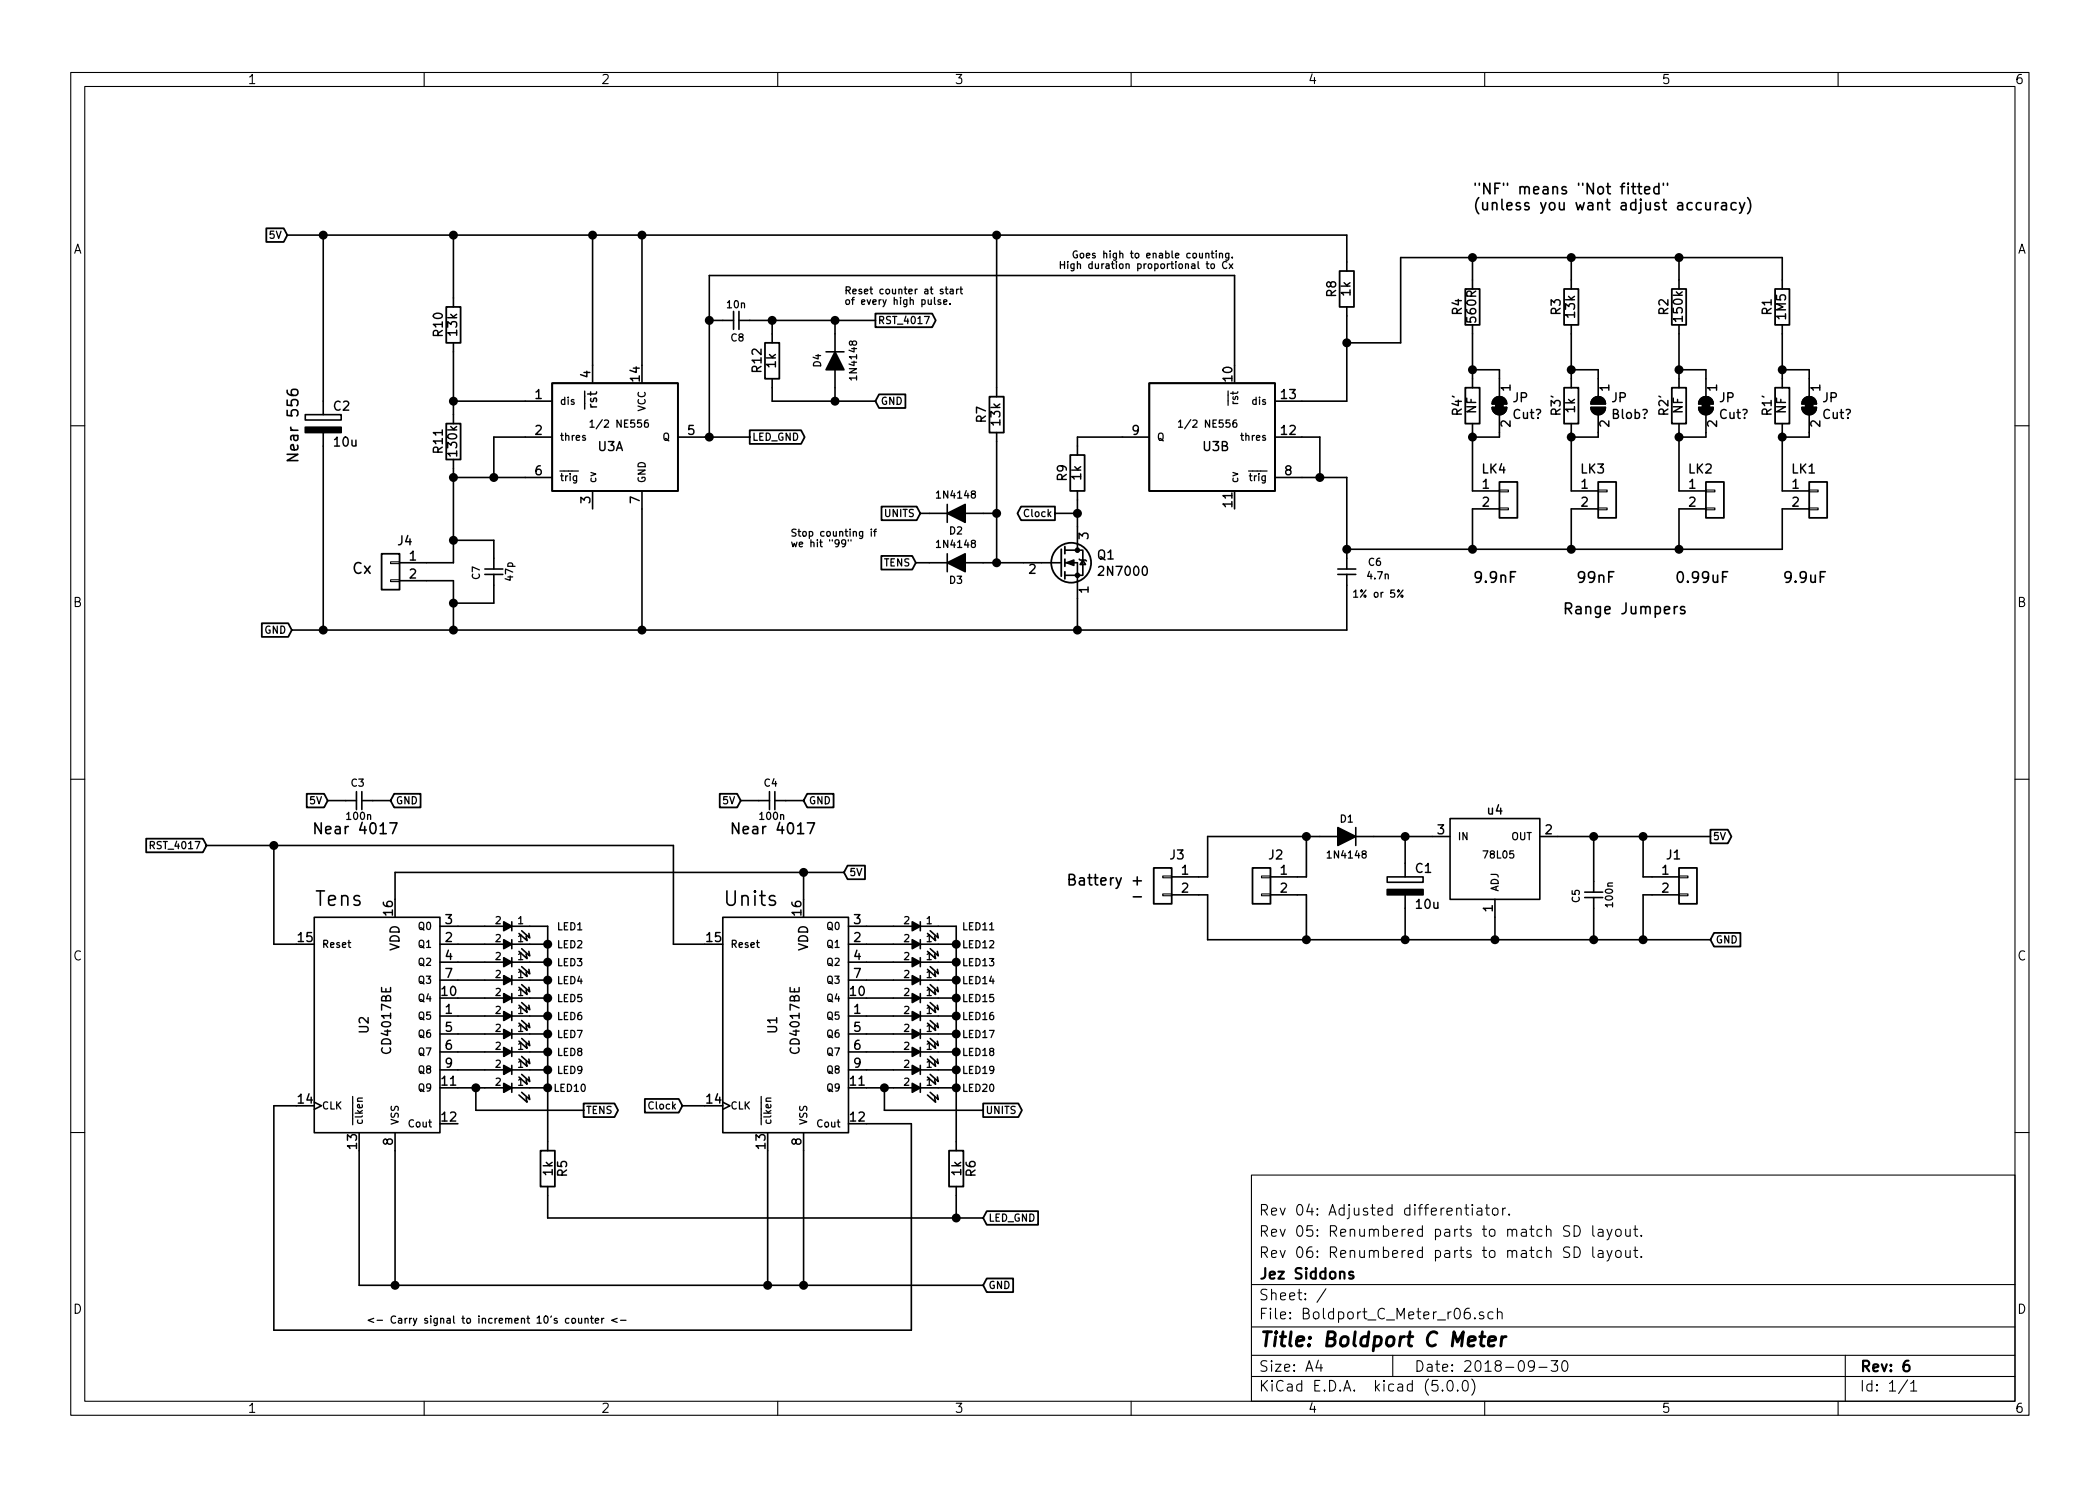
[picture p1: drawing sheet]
<svg xmlns="http://www.w3.org/2000/svg" width="297mm" height="210mm" viewBox="0 0 297 210" stroke-linecap="round" stroke-linejoin="round" font-family="sans-serif">
<g fill="none" stroke="#000" stroke-width=".15">
<path d="M10 10.3h277v189.9h-277zM12 12.2h273v186.1h-273zM60 10.3v1.9M110 10.3v1.9M160 10.3v1.9M210 10.3v1.9M260 10.3v1.9M10 60.2h2M55.2 79.5h1.3v.3h-1.3zM212.1 71.9h1.3v.2h-1.3zM212.1 69.3h1.3v.3h-1.3zM226.1 71.9h1.2v.2h-1.2z"/>
<path d="M226.1 69.3h1.2v.3h-1.2zM241.3 71.9h1.3v.2h-1.3zM241.3 69.3h1.3v.3h-1.3zM255.9 71.9h1.3v.2h-1.3zM255.9 69.3h1.3v.3h-1.3zM285 60.2h2M55.2 82h1.3v.3h-1.3zM10 110.3h2M285 110.3h2M164.5 126.5h1.2v.2h-1.2zM164.5 123.9h1.2v.3h-1.2zM178.4 126.5h1.3v.2h-1.3z"/>
<path d="M178.4 123.9h1.3v.3h-1.3zM237.5 126.5h1.3v.2h-1.3zM237.5 123.9h1.3v.3h-1.3zM10 160.2h2M177 166.3h108v32h-108zM207.2 170.9h.5M207.4 170.4v1.3l.1 .2h.2M208.3 170.4l-.1 .1 .1 .1v-.1v-.1v.2M208.3 170.9v1M209 171l.1-.1 .4 .1 .1 .9M209.6 171.3l-.5 .1-.2 .2 .1 .3h.1h.5M210.1 170.9h.6"/>
<path d="M210.3 170.4v1.3l.1 .2h.3M211.2 171.1a.41 .41 0 0 1 .7 .1v.4a.41 .41 0 0 1-.4 .3 .41 .41 0 0 1-.4-.3zM212.5 170.9v1M213 170.9l-.4 .2-.1 .1M213.5 171.8v.1h-.1l.1-.1v.1M222.7 176.4a.79 .79 0 0 1 .8 .5 .79 .79 0 0 1-.3 .9l-.5 .1zM222.7 173.4a.79 .79 0 0 1 .8 .5 .79 .79 0 0 1-.3 .9l-.5 .1zM225.3 176.4v1.3l.2 .2M225.3 173.4v1.3l.2 .2M226.1 177l.1-.1 .5 .1v.9M226.1 174l.1-.1 .5 .1v.9M226.7 177.3l-.5 .1a.29 .29 0 0 0-.2 .2 .29 .29 0 0 0 .2 .3l.5-.1"/>
<path d="M226.7 174.3l-.5 .1a.29 .29 0 0 0-.2 .2 .29 .29 0 0 0 .2 .3l.5-.1M227.3 176.9l.4 1M227.3 173.9l.4 1M228 176.9l-.5 1.4-.2 .1M228 173.9l-.5 1.4-.2 .1M228.6 177.1a.41 .41 0 0 1 .7 .1v.4a.41 .41 0 0 1-.4 .3 .41 .41 0 0 1-.4-.3zM228.6 174.1a.41 .41 0 0 1 .7 .1v.4a.41 .41 0 0 1-.4 .3 .41 .41 0 0 1-.4-.3zM229.9 176.9l.1 .9a.4 .4 0 0 0 .6 0M229.9 173.9l.1 .9a.4 .4 0 0 0 .6 0M230.6 173.9v1M230.6 176.9v1M231.1 176.9h.5"/>
<path d="M231.1 173.9h.5M231.3 176.4v1.3l.1 .1 .2 .1M231.3 173.4v1.3l.1 .1 .2 .1M232.2 177.8v.1l-.1-.1h.1v.1M232.2 174.8v.1l-.1-.1h.1v.1M285 160.2h2M60 198.3v1.9M110 198.3v1.9M160 198.3v1.9M177 194.8h108M177 191.8h108M177 187.8h108"/>
<path d="M177 181.8h108M186.5 192.5l-.4 1h1M186.8 193v1M187.6 182.3l-1.3 2M197 191.8v3M204 196.7h.1l-.1 .1v-.1v.1M204.8 195.5a.35 .35 0 0 1 .4-.2 .35 .35 0 0 1 .3 .3 .78 .78 0 0 1-.4 1.2 .87 .87 0 0 1-.3-1.3zM206.2 196.7v.1l-.1-.1h.1v.1M207 195.4a.37 .37 0 0 1 .6 .2l.1 .3a.72 .72 0 0 1-.4 .9l-.3-.1a1.26 1.26 0 0 1 0-1.3zM208.2 195.1a1.71 1.71 0 0 1 0 2.3M208.6 186.5h.1l-.1 .1-.1-.1h.1v.1M209.8 185.7a.37 .37 0 0 0-.6 .1v.1a.54 .54 0 0 0 .6 .3l.1 .1-.1 .2-.1 .1-.5-.1"/>
<path d="M210 198.3v1.9M211.2 185.7l-.5-.1-.2 .3v.6l.2 .1 .5-.1M211.8 185.7a.41 .41 0 0 1 .7 .1v.8M211.8 185.1v1.5M217 193.2l-.1 .2a.48 .48 0 0 1-.6-.1l-.1-.5a.48 .48 0 0 1 .7-.2l.1 .1a1.19 1.19 0 0 1-.2 1.2l-.5 .1M217.7 193.5h1.1M219.4 192.5h.9l-.5 .6 .4 .1a.65 .65 0 0 1 .1 .7l-.3 .1h-.4l-.2-.1M221.1 192.6a.36 .36 0 0 1 .6 .2 .77 .77 0 0 1-.4 1.2 1 1 0 0 1-.2-1.4zM260 198.3v1.9M261 191.8v6.5M269.8 195.2l-1.2 2M270.3 195.8l.3-.3 .1-.2v1.5"/>
<path d="M270.3 196.8h.8"/>
</g>
<path d="M191.4 180l-.4-.1-.1 .1-.1 .2a.48 .48 0 0 0 .6 .3l.1 .1-.1 .2-.2 .1-.4-.1M270 192.5a.59 .59 0 0 0-.8 .7l.1 .7 .2 .1h.3l.2-.1 .1-.5-.1-.2-.5-.1-.3 .3" fill="none" stroke="#000" stroke-width=".3"/>
<path d="M209.3 189.1h.8M209.7 188.4l-.3 1.8 .1 .1 .4 .1M210.5 189.8l1-.2v-.4l-.6-.1-.2 .1-.1 .2v.9l.1 .1 .6-.1M212.4 189.1l-.1 1.3M213 189.1a.55 .55 0 0 0-.6 .4" fill="none" stroke="#000" stroke-width=".41"/>
<g fill="none" stroke="#000" stroke-width=".25">
<path d="M37.7 32.3h2.4l.5 1-.5 .9h-2.4zM189.5 38.3h2v5.1h-2zM63.1 43.4h2.1v5.1h-2.1zM63.1 59.9h2.1v5.1h-2.1zM78.1 54.2h17.8v15.3h-17.8zM108.2 48.5h2v5.1h-2zM123.8 44.4h8.1l.5 .9-.5 1h-8.1zM124.3 55.8h3.8v1.9h-3.8l-.5-.9zM140 56.1h2v5.1h-2zM162.6 54.2h17.7v15.3h-17.7zM207.3 54.9h2v5h-2zM207.3 40.9h2v5.1h-2z"/>
<path d="M221.2 54.9h2.1v5h-2.1zM221.2 40.9h2.1v5.1h-2.1zM236.5 54.9h2v5h-2zM236.5 40.9h2v5.1h-2zM251.1 54.9h2v5h-2zM251.1 40.9h2v5.1h-2zM54 78.4h2.5v5h-2.5zM106 60.9h7.3l.5 .9-.5 1h-7.3zM124.7 78.7h4.3l.5 .9-.5 1h-4.3zM124.7 71.7h5l.5 .9-.5 1h-5zM144.4 71.7h4.8v1.9h-4.8l-.5-1zM150.1 77.7v3.8"/>
<path d="M150.6 77.3v1.1M150.6 79.1v1M151.4 64.4h2v5.1h-2zM212.1 68.2h2.5v5.1h-2.5zM226.1 68.2h2.5v5.1h-2.5zM241.3 68.2h2.5v5.1h-2.5zM255.9 68.2h2.5v5.1h-2.5zM37 88.2h3.8l.5 .9-.5 1h-3.8zM150.6 80.9v1M20.7 118.7h8l.5 .9-.5 1h-8zM43.4 112.3h2.4l.6 1-.6 .9h-2.4zM55.8 112.3h3.7v1.9h-3.7l-.6-.9z"/>
<path d="M101.8 112.3h2.5l.5 1-.5 .9h-2.5zM114.2 112.3h3.7v1.9h-3.7l-.5-.9zM241.9 117.4h2.5l.5 1-.5 .9h-2.5zM119.9 122.5h2.5v1.9h-2.5l-.5-1zM163.2 122.8h2.5v5.1h-2.5zM177.2 122.8h2.5v5.1h-2.5zM237.5 122.8h2.5v5.1h-2.5zM242.4 132h3.8v1.9h-3.8l-.5-.9zM82.5 156.1h4.4l.5 1-.5 1h-4.4zM91.2 155.5h4.8l.5 1-.5 .9h-4.8zM139.1 156.1h4.9l.6 1-.6 1h-4.9zM76.5 162.8h2v5.1h-2z"/>
<path d="M134.2 162.8h2.1v5.1h-2.1zM139.6 171.4h7.2v1.9h-7.2l-.5-1zM139.6 180.9h3.7v1.9h-3.7l-.5-.9z"/>
<circle cx="151.5" cy="79.6" r="2.82"/>
</g>
<g fill="none" stroke="#000" stroke-width=".23">
<path d="M40.6 33.3h149.9v5M45.7 33.3v25.4M64.1 33.3v10.1M83.8 33.3v20.9M90.8 33.3v18.4M141 33.3v22.8M208.3 36.4v4.5M222.2 36.4v4.5M230.8 26.4h.6M231 25.9v1.3l.1 .2h.3M231.6 26.4h.6M231.9 25.9v1.3v.2h.3"/>
<path d="M232.6 26.9l.7-.1v-.3l-.4-.1-.3 .2 .1 .8h.2h.4M234.6 26.5l-.4-.1-.3 .3v.4l.2 .3h.1h.4M234.6 25.9v1.5M235.3 25.9v.3M235.9 25.9v.3M237.5 36.4v4.5M240.6 28.7h-.4l-.3 .3v.4l.2 .2 .1 .1 .4-.1M241.3 28.7v.8a.35 .35 0 0 0 .3 .2 .35 .35 0 0 0 .3-.2M241.9 28.7v1M242.6 28.7v1M243.1 28.7a.35 .35 0 0 0-.5 .3M243.6 28.7h.1h.4l.1 1"/>
<path d="M244.2 29l-.5 .1a.3 .3 0 0 0-.2 .3 .3 .3 0 0 0 .2 .3l.5-.1M245.6 28.7a.48 .48 0 0 0-.7 .1 .7 .7 0 0 0 .1 .8l.1 .1 .5-.1M246 28.7l.4 1M246.8 28.7l-.5 1.3-.3 .2M247.2 28a1.71 1.71 0 0 1 0 2.2M40.6 55.2a.62 .62 0 0 0 .6 .8l.8-.1a.48 .48 0 0 0 0-.8 .65 .65 0 0 0-.8 .1 .51 .51 0 0 0 .3 .8M43.2 58.7h5.1v.7h-5.1zM64.1 48.5v11.4M64.1 56.8h14M100.3 45.3h3.5M103.8 44.1v2.5M104.5 44.1v2.5"/>
<path d="M104.5 45.3h19.3M109.2 45.3v3.2M109.2 53.6v3.2h14.6M116.8 49.8h2.6M118.1 45.3v4.5M118.1 52.3v4.5M174.6 51.7v-12.7h-74.3v22.8M190.5 43.4v13.4h-10.2M208.3 46v8.9M208.3 59.9v9.6h3.8M208.3 52.3h3.8v3.8M211.1 57.7h2a1.02 1.02 0 0 1-1 1 1.02 1.02 0 0 1-1-1z"/>
<path d="M211.3 56.5a1.02 1.02 0 0 1 1.1-.3 1.02 1.02 0 0 1 .7 .9h-2zM212.1 58.7v3.1h-3.8M222.2 46v8.9M222.2 59.9v9.6h3.9M222.2 52.3h3.9v3.8M225 57.7h2.1a1.02 1.02 0 0 1-1 1 1.02 1.02 0 0 1-1.1-1zM225.3 56.5a1.02 1.02 0 0 1 1.1-.3 1.02 1.02 0 0 1 .7 .9h-2.1zM226.1 58.7v3.1h-3.9M237.5 46v8.9M237.5 59.9v9.6h3.8M237.5 52.3h3.8v3.8M240.3 57.7h2a1.02 1.02 0 0 1-1 1 1.02 1.02 0 0 1-1-1z"/>
<path d="M240.5 56.5a1.02 1.02 0 0 1 1.1-.3 1.02 1.02 0 0 1 .7 .9h-2zM241.3 58.7v3.1h-3.8M252.1 59.9v9.6h3.8M252.1 40.9v-4.5h-54v12.1h-7.6M252.1 46v8.9M252.1 52.3h3.8v3.8M254.9 57.7h2a1.02 1.02 0 0 1-1 1 1.02 1.02 0 0 1-1-1zM255.1 56.5a1.02 1.02 0 0 1 1.2-.3 1.02 1.02 0 0 1 .6 .9h-2zM255.9 58.7v3.1h-3.8M45.7 61.2v27.9M64.1 65v14.6h-7.6M64.1 67.6h14"/>
<path d="M64.1 76.4h5.7v4.1M78.1 61.8h-8.3v5.8M83.8 69.5v2.5M90.8 69.5v19.6M95.9 61.8h10.1M129.5 79.6h4.5M130.2 72.6h3.8M134 71.4v2.5M134 78.4v2.5M136.5 79.6h13.6M136.5 72.6h4.5M141 61.2v18.4"/>
<path d="M149.2 72.6h3.2M150.6 79.6h1.8v9.5M150.6 77.8h1.8M152.4 77.8h.8v3.6h-2.6M152.4 69.5v8.3M152.7 79.1l.1 .1h.7l.2 .2M153.2 79.2l.3 .7h-.7zM162.6 61.8h-10.2v2.6M180.3 67.6h10.2v12.9M180.3 61.8h6.4v5.8M212.1 72h-3.8v5.7M226.1 72h-3.9v5.7"/>
<path d="M241.3 72h-3.8v5.7M255.9 72h-3.8v5.7h-61.6M56.5 82.2h7.6v6.9M68.6 80.5h2.5M68.6 81.3h2.5M69.8 81.3v4h-5.7M189.2 80.5h2.6M189.2 81.3h2.6M190.5 81.3v7.8h-149.2M214.4 80.9h-.7v1.5M221.4 86.1h.6a.41 .41 0 0 0 .3-.4 .41 .41 0 0 0-.3-.4h-.6v1.5M221.8 86.1l.5 .7"/>
<path d="M243.7 81.6h.5M244.4 80.9h-.7v1.5M258.2 80.9h-.7v1.5M29.2 119.6h66v14h4.5M38.7 119.6v14h3.2M45.4 116.4v1.6l-.8-1.6v1.6M46.4 113.3h4M50.4 112v2.5M51.2 113.3h4M51.2 112v2.5M104.5 116.4v1.6l-.9-1.6v1.6M104.8 113.3h4"/>
<path d="M108.8 112v2.5M109.6 113.3h4.1M109.6 112v2.5M184.8 118.4v5.7h-5.1M189.2 118.4h-18.4v5.7h-5.1M191.8 118.4h13.3M191.8 117.1v2.5M198.8 118.4v5.7M205.1 115.8h12.7v11.4h-12.7zM217.8 118.4h24.1M225.4 118.4v7.8M232.4 118.4v5.7h5.1"/>
<path d="M44.4 129.8h17.8v30.5h-17.8zM62.2 133.6h15.3M62.2 131.1h15.3v31.7M62.2 136.1h15.3M62.2 138.7h15.3M72.4 130.4v1.3M72.4 133v1.2M72.4 135.5v1.3M72.4 138v1.3M73.4 139.7l1.1 1-.1-.6M73.4 137.2l1.1 1-.1-.7M73.4 134.6l1.1 1-.1-.6"/>
<path d="M73.4 132.1l1.1 1-.1-.6M73.8 139.3l1.1 1-.1-.6M73.8 136.8l1.1 1-.1-.6M73.8 134.2l1.1 1-.1-.6M73.8 131.7l1.1 1-.1-.6M102.2 129.8h17.8v30.5h-17.8zM109.6 126.8a.49 .49 0 0 0-.8 .2l.1 .3 .5 .1 .3 .3-.1 .3-.2 .1-.6-.1M113.7 123.4v3.8M119.4 123.4h-63.5v3.8M120 133.6h15.3M120 131.1h15.3v31.7M120 136.1h15.3"/>
<path d="M120 138.7h15.3M130.2 130.4v1.3M130.2 133v1.2M130.2 135.5v1.3M130.2 138v1.3M131.2 139.7l1.1 1-.1-.6M131.2 137.2l1.1 1-.1-.7M131.2 134.6l1.1 1-.1-.6M131.2 132.1l1.1 1-.1-.6M131.6 139.3l1.1 1-.1-.6M131.6 136.8l1.1 1-.1-.6M131.6 134.2l1.1 1-.1-.6"/>
<path d="M131.6 131.7l1.1 1-.1-.6M151.2 124.4h.7a.35 .35 0 0 0 .1-.4 .35 .35 0 0 0-.3-.3h-.5v1.5h.6a.4 .4 0 0 0 .3-.4 .4 .4 0 0 0-.4-.4M160.3 126.9h1.1M165.7 126.6h5.1v6.4h71.1M179.7 126.6h5.1v6.4M196.2 124.1h5.1v.7h-5.1zM198.8 126.6v6.4M211.5 127.2v5.8M224.2 126.2h2.5M224.2 127h2.5M225.4 127v6M237.5 126.6h-5.1v6.4"/>
<path d="M41.9 156.5h-3.2v31.7h90.2v-29.2h-6.3M44.4 156l1.1 .5-1.1 .5M62.2 143.8h15.3M62.2 146.3h15.3M62.2 148.8h15.3M62.2 151.4h15.3M64.8 141.2h12.7M64.8 153.9h12.7M67.3 153.9v3.2h15.2M72.4 140.6v1.3M72.4 143.1v1.3M72.4 145.7v1.2"/>
<path d="M72.4 148.2v1.3M72.4 150.7v1.3M72.4 153.3v1.3M73.4 152.4l1.1 1-.1-.6M73.4 149.9l1.1 1-.1-.7M73.4 147.3l1.1 1-.1-.6M73.4 144.8l1.1 1-.1-.6M73.4 142.2l1.1 1.1-.1-.7M73.4 154.9l1.1 1.1-.1-.7M73.8 152l1.1 1-.1-.6M73.8 149.5l1.1 1-.1-.6M73.8 146.9l1.1 1-.1-.6"/>
<path d="M73.8 144.4l1.1 1-.1-.6M73.8 141.9l1.1 1-.1-.7M73.8 154.6l1.1 1-.1-.7M96.5 156.5h3.2M102.2 156l1.1 .5-1.1 .5M120 143.8h15.3M120 146.3h15.3M120 148.8h15.3M120 151.4h15.3M122.6 141.2h12.7M122.6 153.9h12.7M125.1 153.9v3.2h14"/>
<path d="M130.2 140.6v1.3M130.2 143.1v1.3M130.2 145.7v1.2M130.2 148.2v1.3M130.2 150.7v1.3M130.2 153.3v1.3M131.2 154.9l1.1 1.1-.1-.7M131.2 152.4l1.1 1-.1-.6M131.2 147.3l1.1 1-.1-.6M131.2 144.8l1.1 1-.1-.6M131.2 142.2l1.1 1.1-.1-.7M131.2 149.9l1.1 1-.1-.7"/>
<path d="M131.6 154.6l1.1 1-.1-.7M131.6 152l1.1 1-.1-.6M131.6 146.9l1.1 1-.1-.6M131.6 144.4l1.1 1-.1-.6M131.6 141.9l1.1 1-.1-.7M131.6 149.5l1.1 1-.1-.6M50.8 162.8v19.1h88.3M55.9 160.3v21.6M77.5 167.9v4.4h61.6M108.6 162.8v19.1M113.7 160.3v21.6M135.3 167.9v4.4"/>
</g>
<g fill="none" stroke="#000" stroke-width=".18">
<path d="M150 37v1M150 37.5h.6M150.6 37v1M151 37v.1M151 37.3v.7M151.9 37.3v.9l-.2 .1h-.2M151.9 37.4l-.3-.1-.1 .2 .1 .4h.3M152.3 35.6a.46 .46 0 0 0-.5 .4 .46 .46 0 0 0 .5 .4l.1-.3h-.2M152.4 37.4h.4v.6M152.4 37v1M152.8 35.9l.2-.1 .2 .1v.5l-.2 .1-.2-.1zM153.7 36.2l.5-.1-.1-.2-.3-.1-.1 .2v.4h.4"/>
<path d="M173.5 37.1a.45 .45 0 0 0-.6 .4 .45 .45 0 0 0 .6 .4M173.8 35.8v.8l-.2 .2h-.2M173.8 35.9l-.3-.1-.1 .2v.4h.4M173.9 37.3l.5 .7M174.3 36.4v.1M174.4 37.3l-.5 .7M83.5 59.7l.2-.3v1M91.6 59.4l-.3 .1-.1 .4v.4l.1 .1h.3l.1-.2-.1-.3-.3-.1-.1 .2M130.8 44.8h.6l-.4 1M131.3 42.4v.5a.24 .24 0 0 0 .2 .2 .24 .24 0 0 0 .2-.1M131.7 42.4v.7M132.2 42.1v.8l.1 .2"/>
<path d="M133 42.5l-.2-.1-.1 .1v.2l.3 .1v.2h-.3M133.4 41l-.3-.1-.1 .1v.2l.4 .1v.2h-.4M133.5 42.7l.4-.1v-.1l-.3-.1-.1 .1v.5h.4M133.7 40.9h.4M133.8 40.6v.8l.3 .2M134.4 43v.1M134.4 41h.4v.6M134.8 41.1l-.3 .1-.1 .1 .1 .3 .3-.1M135.3 40.9v.7M135.6 40.9l-.3 .2M135.8 40.9h.3M135.9 40.6v.8l.2 .2"/>
<path d="M166.7 59.7l.3-.3v1M174.9 59.4l-.4 .1-.1 .4v.4l.2 .1h.3l.1-.2-.1-.3-.3-.1-.2 .2M80.9 66.6h.9M81.6 67.3v.8l-.2 .2h-.3M81.6 67.4l-.3-.1-.2 .2 .1 .5h.4M82.8 61.7l-.3-.1-.1 .2 .1 .1 .3 .1v.2h-.4M83.5 60.4h.5M118.7 76.8l-.1 .1-.3 .1-.2-.2 .1-.4h.3l.2 .1-.2 .8-.3 .1M119.6 76.8l-.2 .2-.2-.1-.2-.1v-.3l.3-.1h.3v.1a.69 .69 0 0 1-.2 .8l-.2 .1M122 75.2v.8l-.2 .2-.2-.1M122 75.3l-.3-.1-.1 .2v.4h.4M123.2 74.9h.1"/>
<path d="M123.2 75.2v.7M123.6 75.2h.4M124 74.9l-.3 .1v.9M166.7 60.4h.6M191.5 83.8l.3-.3v1M191.5 84.5h.5M198.5 83.5l-.8 1M21.3 119.6h.4l.1-.2v-.3h-.5v1M49.9 155.1v1M51.3 155.4h-.7v.3l.1 .1M107.7 155.1v1M109 155.4h-.6v.3l.1 .1"/>
<path d="M52.9 186.5l-.8 .3 .8 .3M53.3 186.8h.8M56 186.3a.47 .47 0 0 0-.7 .4 .47 .47 0 0 0 .6 .5l.1-.1M56.4 186.6h.4v.6M56.8 186.8h-.3l-.2 .2 .2 .2h.3M57.3 186.5v.7M57.6 186.5l-.3 .2M57.9 186.5v.7M58.2 186.5l-.3 .2M58.5 186.5l.2 .7M59 186.5l-.4 .9-.1 .1M87.8 186.8h.7"/>
<circle cx="198.3" cy="84.3" r=".15"/>
</g>
<g fill="#000" stroke="#000" stroke-width=".23">
<path d="M118.1 49.8l1.3 2.5h-2.6zM211.1 57.7h2a1.02 1.02 0 0 1-1 1 1.02 1.02 0 0 1-1-1zM211.6 56.9h1v1h-1zM211.3 56.5a1.02 1.02 0 0 1 1.1-.3 1.02 1.02 0 0 1 .7 .9h-2zM225 57.7h2.1a1.02 1.02 0 0 1-1 1 1.02 1.02 0 0 1-1.1-1zM225.3 56.5a1.02 1.02 0 0 1 1.1-.3 1.02 1.02 0 0 1 .7 .9h-2.1zM240.3 57.7h2a1.02 1.02 0 0 1-1 1 1.02 1.02 0 0 1-1-1zM240.8 56.9h1v1h-1zM240.5 56.5a1.02 1.02 0 0 1 1.1-.3 1.02 1.02 0 0 1 .7 .9h-2zM254.9 57.7h2a1.02 1.02 0 0 1-1 1 1.02 1.02 0 0 1-1-1zM255.4 56.9h1v1h-1zM255.1 56.5a1.02 1.02 0 0 1 1.2-.3 1.02 1.02 0 0 1 .6 .9h-2z"/>
<path d="M43.2 60.4h5.1v.8h-5.1zM134 72.6l2.5-1.2v2.5zM150.9 79.6l1-.4v.8zM134 79.6l2.5-1.2v2.5zM189.2 117.1l2.6 1.3-2.6 1.2zM71.2 138l1.2 .7-1.2 .6zM71.2 135.5l1.2 .6-1.2 .7zM71.2 133l1.2 .6-1.2 .6zM71.2 130.4l1.2 .7-1.2 .6zM129 138l1.2 .7-1.2 .6zM129 135.5l1.2 .6-1.2 .7zM129 133l1.2 .6-1.2 .6z"/>
<path d="M129 130.4l1.2 .7-1.2 .6zM196.2 125.9h5.1v.7h-5.1zM71.2 150.7l1.2 .7-1.2 .6zM71.2 148.2l1.2 .6-1.2 .7zM71.2 145.7l1.2 .6-1.2 .6zM71.2 143.1l1.2 .7-1.2 .6zM71.2 140.6l1.2 .6-1.2 .7zM71.2 153.3l1.2 .6-1.2 .7zM129 153.3l1.2 .6-1.2 .7zM129 150.7l1.2 .7-1.2 .6zM129 145.7l1.2 .6-1.2 .6zM129 143.1l1.2 .7-1.2 .6z"/>
<path d="M129 140.6l1.2 .6-1.2 .7zM129 148.2l1.2 .6-1.2 .7z"/>
<circle cx="152.4" cy="77.8" r=".28"/>
<circle cx="152.4" cy="81.4" r=".28"/>
</g>
<g fill="#000" stroke="#000" stroke-width=".25">
<circle cx="45.7" cy="33.3" r=".51"/>
<circle cx="64.1" cy="33.3" r=".51"/>
<circle cx="83.8" cy="33.3" r=".51"/>
<circle cx="90.8" cy="33.3" r=".51"/>
<circle cx="141" cy="33.3" r=".51"/>
<circle cx="208.3" cy="36.4" r=".51"/>
<circle cx="222.3" cy="36.4" r=".51"/>
<circle cx="237.5" cy="36.4" r=".51"/>
<circle cx="64.1" cy="56.8" r=".51"/>
<circle cx="100.3" cy="45.3" r=".51"/>
<circle cx="109.2" cy="45.3" r=".51"/>
<circle cx="118.1" cy="45.3" r=".51"/>
<circle cx="118.1" cy="56.8" r=".51"/>
<circle cx="190.5" cy="48.5" r=".51"/>
<circle cx="208.3" cy="52.3" r=".51"/>
<circle cx="222.3" cy="52.3" r=".51"/>
<circle cx="237.5" cy="52.3" r=".51"/>
<circle cx="252.1" cy="52.3" r=".51"/>
<circle cx="64.1" cy="67.6" r=".51"/>
<circle cx="64.1" cy="76.4" r=".51"/>
<circle cx="69.9" cy="67.6" r=".51"/>
<circle cx="100.3" cy="61.8" r=".51"/>
<circle cx="141" cy="79.6" r=".51"/>
<circle cx="141" cy="72.6" r=".51"/>
<circle cx="152.4" cy="72.6" r=".51"/>
<circle cx="186.7" cy="67.6" r=".51"/>
<circle cx="190.5" cy="77.7" r=".51"/>
<circle cx="208.3" cy="61.8" r=".51"/>
<circle cx="208.3" cy="77.7" r=".51"/>
<circle cx="222.3" cy="77.7" r=".51"/>
<circle cx="222.3" cy="61.8" r=".51"/>
<circle cx="237.5" cy="77.7" r=".51"/>
<circle cx="237.5" cy="61.8" r=".51"/>
<circle cx="252.1" cy="61.8" r=".51"/>
<circle cx="45.7" cy="89.1" r=".51"/>
<circle cx="64.1" cy="89.1" r=".51"/>
<circle cx="64.1" cy="85.3" r=".51"/>
<circle cx="90.8" cy="89.1" r=".51"/>
<circle cx="152.4" cy="89.1" r=".51"/>
<circle cx="38.7" cy="119.6" r=".51"/>
<circle cx="184.8" cy="118.4" r=".51"/>
<circle cx="198.8" cy="118.4" r=".51"/>
<circle cx="225.4" cy="118.4" r=".51"/>
<circle cx="232.4" cy="118.4" r=".51"/>
<circle cx="77.5" cy="136.1" r=".51"/>
<circle cx="77.5" cy="138.7" r=".51"/>
<circle cx="77.5" cy="133.6" r=".51"/>
<circle cx="113.7" cy="123.4" r=".51"/>
<circle cx="135.3" cy="136.1" r=".51"/>
<circle cx="135.3" cy="138.7" r=".51"/>
<circle cx="135.3" cy="133.6" r=".51"/>
<circle cx="184.8" cy="133" r=".51"/>
<circle cx="198.8" cy="133" r=".51"/>
<circle cx="211.5" cy="133" r=".51"/>
<circle cx="225.4" cy="133" r=".51"/>
<circle cx="232.4" cy="133" r=".51"/>
<circle cx="67.3" cy="153.9" r=".51"/>
<circle cx="77.5" cy="141.2" r=".51"/>
<circle cx="77.5" cy="146.3" r=".51"/>
<circle cx="77.5" cy="148.8" r=".51"/>
<circle cx="77.5" cy="143.8" r=".51"/>
<circle cx="77.5" cy="153.9" r=".51"/>
<circle cx="77.5" cy="151.4" r=".51"/>
<circle cx="125.1" cy="153.9" r=".51"/>
<circle cx="135.3" cy="141.2" r=".51"/>
<circle cx="135.3" cy="151.4" r=".51"/>
<circle cx="135.3" cy="148.8" r=".51"/>
<circle cx="135.3" cy="146.3" r=".51"/>
<circle cx="135.3" cy="153.9" r=".51"/>
<circle cx="135.3" cy="143.8" r=".51"/>
<circle cx="135.3" cy="172.3" r=".51"/>
<circle cx="55.9" cy="181.9" r=".51"/>
<circle cx="108.6" cy="181.9" r=".51"/>
<circle cx="113.7" cy="181.9" r=".51"/>
</g>
<g font-size="2.8">
<text x="44.4" y="128.2">Tens</text>
<text x="102.2" y="128.2">Units</text>
<text x="178" y="190.5">Title: Boldport C Meter</text>
</g>
<g font-size="2.1">
<text x="208.3" y="27.5">&quot;NF&quot; means &quot;Not fitted&quot;</text>
<text x="208.3" y="29.8">(unless you want adjust accuracy)</text>
<text x="42.2" y="65.7" transform="rotate(-90 42.2 65.7)">Near 556</text>
<text x="50" y="81.2">Cx</text>
<text x="208.3" y="82.5">9.9nF</text>
<text x="222.9" y="82.5">99nF</text>
<text x="236.9" y="82.5">0.99uF</text>
<text x="252.1" y="82.5">9.9uF</text>
<text x="222.8" y="86.9">Range Jumpers</text>
<text x="46.5" y="118">Near 4017</text>
<text x="105.5" y="118">Near 4017</text>
<text x="152.9" y="125.3">Battery +</text>
<text x="178" y="172">Rev 04: Adjusted differentiator.</text>
<text x="178" y="178">Rev 06: Renumbered parts to match SD layout.</text>
<text x="178" y="175">Rev 05: Renumbered parts to match SD layout.</text>
<text x="178" y="184">Sheet: /</text>
<text x="178" y="181">Jez Siddons</text>
<text x="178" y="186.7">File: Boldport_C_Meter_r06.sch</text>
<text x="178" y="196.9">KiCad E.D.A. kicad (5.0.0)</text>
<text x="178" y="194.1">Size: A4</text>
<text x="200" y="194.1">Date: 2018-09-30</text>
<text x="263" y="194.1">Rev: 6</text>
<text x="263" y="196.9">Id: 1/1</text>
</g>
<g font-size="1.8">
<text x="35" y="11.9">1</text>
<text x="85" y="11.9">2</text>
<text x="135" y="11.9">3</text>
<text x="185" y="11.9">4</text>
<text x="235" y="11.9">5</text>
<text x="285" y="11.9">6</text>
<text x="10.4" y="35.9">A</text>
<text x="285.4" y="35.9">A</text>
<text x="191" y="41.9" transform="rotate(-90 191 41.9)">1k</text>
<text x="62.6" y="47.6" transform="rotate(-90 62.6 47.6)">R10</text>
<text x="64.7" y="47.4" transform="rotate(-90 64.7 47.4)">13k</text>
<text x="189" y="42" transform="rotate(-90 189 42)">R8</text>
<text x="206.8" y="44.5" transform="rotate(-90 206.8 44.5)">R4</text>
<text x="208.8" y="45.5" transform="rotate(-90 208.8 45.5)">560R</text>
<text x="220.8" y="44.5" transform="rotate(-90 220.8 44.5)">R3</text>
<text x="222.8" y="44.9" transform="rotate(-90 222.8 44.9)">13k</text>
<text x="236" y="44.5" transform="rotate(-90 236 44.5)">R2</text>
<text x="238" y="45.4" transform="rotate(-90 238 45.4)">150k</text>
<text x="250.6" y="44.5" transform="rotate(-90 250.6 44.5)">R1</text>
<text x="252.6" y="45.1" transform="rotate(-90 252.6 45.1)">1M5</text>
<text x="83.5" y="53.4" transform="rotate(-90 83.5 53.4)">4</text>
<text x="90.5" y="53.9" transform="rotate(-90 90.5 53.9)">14</text>
<text x="107.7" y="52.6" transform="rotate(-90 107.7 52.6)">R12</text>
<text x="109.8" y="52" transform="rotate(-90 109.8 52)">1k</text>
<text x="174.3" y="53.9" transform="rotate(-90 174.3 53.9)">10</text>
<text x="47.2" y="58.1">C2</text>
<text x="75.7" y="56.5">1</text>
<text x="84.5" y="57.5" transform="rotate(-90 84.5 57.5)">rst</text>
<text x="139.5" y="59.8" transform="rotate(-90 139.5 59.8)">R7</text>
<text x="181.3" y="56.5">13</text>
<text x="206.8" y="58.7" transform="rotate(-90 206.8 58.7)">R4'</text>
<text x="208.8" y="58.5" transform="rotate(-90 208.8 58.5)">NF</text>
<text x="213.7" y="55.3" transform="rotate(-90 213.7 55.3)">1</text>
<text x="214" y="56.9">JP</text>
<text x="214" y="59.3">Cut?</text>
<text x="220.8" y="58.7" transform="rotate(-90 220.8 58.7)">R3'</text>
<text x="222.8" y="58.4" transform="rotate(-90 222.8 58.4)">1k</text>
<text x="227.6" y="55.3" transform="rotate(-90 227.6 55.3)">1</text>
<text x="228" y="56.9">JP</text>
<text x="228.1" y="59.3">Blob?</text>
<text x="236" y="58.7" transform="rotate(-90 236 58.7)">R2'</text>
<text x="238" y="58.5" transform="rotate(-90 238 58.5)">NF</text>
<text x="242.9" y="55.3" transform="rotate(-90 242.9 55.3)">1</text>
<text x="243.2" y="56.9">JP</text>
<text x="243.3" y="59.3">Cut?</text>
<text x="250.6" y="58.7" transform="rotate(-90 250.6 58.7)">R1'</text>
<text x="252.6" y="58.5" transform="rotate(-90 252.6 58.5)">NF</text>
<text x="257.5" y="55.3" transform="rotate(-90 257.5 55.3)">1</text>
<text x="257.8" y="56.9">JP</text>
<text x="257.9" y="59.3">Cut?</text>
<text x="47.3" y="63.2">10u</text>
<text x="62.6" y="64.1" transform="rotate(-90 62.6 64.1)">R11</text>
<text x="64.7" y="64.4" transform="rotate(-90 64.7 64.4)">130k</text>
<text x="75.7" y="61.5">2</text>
<text x="84.6" y="63.8">U3A</text>
<text x="97.3" y="61.5">5</text>
<text x="141.5" y="60.1" transform="rotate(-90 141.5 60.1)">13k</text>
<text x="160.2" y="61.5">9</text>
<text x="170.2" y="63.8">U3B</text>
<text x="181.3" y="61.5">12</text>
<text x="213.7" y="60.4" transform="rotate(-90 213.7 60.4)">2</text>
<text x="227.6" y="60.4" transform="rotate(-90 227.6 60.4)">2</text>
<text x="242.9" y="60.4" transform="rotate(-90 242.9 60.4)">2</text>
<text x="257.5" y="60.4" transform="rotate(-90 257.5 60.4)">2</text>
<text x="75.7" y="67.3">6</text>
<text x="83.5" y="71.2" transform="rotate(-90 83.5 71.2)">3</text>
<text x="90.5" y="71.2" transform="rotate(-90 90.5 71.2)">7</text>
<text x="150.9" y="68" transform="rotate(-90 150.9 68)">R9</text>
<text x="152.9" y="67.9" transform="rotate(-90 152.9 67.9)">1k</text>
<text x="174.3" y="71.7" transform="rotate(-90 174.3 71.7)">11</text>
<text x="181.8" y="67.3">8</text>
<text x="209.7" y="67">LK4</text>
<text x="209.7" y="69.2">1</text>
<text x="209.7" y="71.7">2</text>
<text x="223.6" y="67">LK3</text>
<text x="223.7" y="69.2">1</text>
<text x="223.7" y="71.7">2</text>
<text x="238.9" y="67">LK2</text>
<text x="238.9" y="69.2">1</text>
<text x="238.9" y="71.7">2</text>
<text x="253.5" y="67">LK1</text>
<text x="253.5" y="69.2">1</text>
<text x="253.5" y="71.7">2</text>
<text x="56.3" y="77.2">J4</text>
<text x="154" y="76.3" transform="rotate(-90 154 76.3)">3</text>
<text x="57.9" y="79.3">1</text>
<text x="57.9" y="81.9">2</text>
<text x="145.6" y="81.2">2</text>
<text x="154" y="83.9" transform="rotate(-90 154 83.9)">1</text>
<text x="155.3" y="79.2">Q1</text>
<text x="155.8" y="81.5">2N7000</text>
<text x="10.4" y="85.9">B</text>
<text x="285.4" y="85.9">B</text>
<text x="203.4" y="118.1">3</text>
<text x="210.4" y="115.3">u4</text>
<text x="218.6" y="118.1">2</text>
<text x="165.5" y="121.6">J3</text>
<text x="167.2" y="123.8">1</text>
<text x="179.5" y="121.6">J2</text>
<text x="181.1" y="123.8">1</text>
<text x="200.3" y="123.5">C1</text>
<text x="235.1" y="123.8">1</text>
<text x="235.8" y="121.6">J1</text>
<text x="55.6" y="129.5" transform="rotate(-90 55.6 129.5)">16</text>
<text x="63" y="130.8">3</text>
<text x="113.4" y="129.5" transform="rotate(-90 113.4 129.5)">16</text>
<text x="120.8" y="130.8">3</text>
<text x="167.2" y="126.3">2</text>
<text x="181.1" y="126.3">2</text>
<text x="200.4" y="128.6">10u</text>
<text x="211.2" y="129" transform="rotate(-90 211.2 129)">1</text>
<text x="235.1" y="126.3">2</text>
<text x="10.4" y="135.9">C</text>
<text x="42.2" y="133.3">15</text>
<text x="56.5" y="134.5" transform="rotate(-90 56.5 134.5)">VDD</text>
<text x="63" y="133.3">2</text>
<text x="63" y="135.8">4</text>
<text x="100" y="133.3">15</text>
<text x="114.3" y="134.5" transform="rotate(-90 114.3 134.5)">VDD</text>
<text x="120.8" y="133.3">2</text>
<text x="120.8" y="135.8">4</text>
<text x="285.4" y="135.9">C</text>
<text x="62.5" y="140.9">10</text>
<text x="63" y="143.5">1</text>
<text x="63" y="138.4">7</text>
<text x="120.3" y="140.9">10</text>
<text x="120.8" y="143.5">1</text>
<text x="120.8" y="138.4">7</text>
<text x="52.1" y="146.1" transform="rotate(-90 52.1 146.1)">U2</text>
<text x="55.3" y="148.9" transform="rotate(-90 55.3 148.9)">CD4017BE</text>
<text x="63" y="146">5</text>
<text x="63" y="148.5">6</text>
<text x="109.9" y="146.1" transform="rotate(-90 109.9 146.1)">U1</text>
<text x="113.1" y="148.9" transform="rotate(-90 113.1 148.9)">CD4017BE</text>
<text x="120.8" y="146">5</text>
<text x="120.8" y="148.5">6</text>
<text x="62.5" y="153.6">11</text>
<text x="63" y="151.1">9</text>
<text x="120.3" y="153.6">11</text>
<text x="120.8" y="151.1">9</text>
<text x="42.2" y="156.2">14</text>
<text x="62.5" y="158.7">12</text>
<text x="100" y="156.2">14</text>
<text x="120.3" y="158.7">12</text>
<text x="50.5" y="162.5" transform="rotate(-90 50.5 162.5)">13</text>
<text x="55.6" y="162" transform="rotate(-90 55.6 162)">8</text>
<text x="78.2" y="166.3" transform="rotate(-90 78.2 166.3)">1k</text>
<text x="80.2" y="166.5" transform="rotate(-90 80.2 166.5)">R5</text>
<text x="108.3" y="162.5" transform="rotate(-90 108.3 162.5)">13</text>
<text x="113.4" y="162" transform="rotate(-90 113.4 162)">8</text>
<text x="136" y="166.3" transform="rotate(-90 136 166.3)">1k</text>
<text x="138" y="166.5" transform="rotate(-90 138 166.5)">R6</text>
<text x="10.4" y="185.9">D</text>
<text x="285.4" y="185.9">D</text>
<text x="35" y="199.9">1</text>
<text x="85" y="199.9">2</text>
<text x="135" y="199.9">3</text>
<text x="185" y="199.9">4</text>
<text x="235" y="199.9">5</text>
<text x="285" y="199.9">6</text>
</g>
<g font-size="1.4">
<text x="38.2" y="33.8">5V</text>
<text x="119.4" y="41.6">Reset counter at start</text>
<text x="153.3" y="38">High duration proportional to Cx</text>
<text x="154.8" y="36.5">Goes high to enable counting.</text>
<text x="102.9" y="43.6">10n</text>
<text x="119.4" y="43.1">of every high pulse.</text>
<text x="124.1" y="45.8">RST_4017</text>
<text x="103.4" y="48.3">C8</text>
<text x="116.1" y="51.9" transform="rotate(-90 116.1 51.9)">D4</text>
<text x="121.2" y="53.5" transform="rotate(-90 121.2 53.5)">1N4148</text>
<text x="79.1" y="57.3">dis</text>
<text x="91.3" y="58.2" transform="rotate(-90 91.3 58.2)">VCC</text>
<text x="124.5" y="57.3">GND</text>
<text x="175.1" y="57" transform="rotate(-90 175.1 57)">rst</text>
<text x="177.3" y="57.3">dis</text>
<text x="79.1" y="62.4">thres</text>
<text x="84.3" y="60.5">1/2 NE556</text>
<text x="93.8" y="62.4">Q</text>
<text x="106.3" y="62.4">LED_GND</text>
<text x="163.6" y="62.4">Q</text>
<text x="167.5" y="60.5">1/2 NE556</text>
<text x="175.9" y="62.4">thres</text>
<text x="79.1" y="68.1">trig</text>
<text x="84.3" y="68.4" transform="rotate(-90 84.3 68.4)">cv</text>
<text x="91.3" y="68.4" transform="rotate(-90 91.3 68.4)">GND</text>
<text x="132.8" y="70.5">1N4148</text>
<text x="175.1" y="68.4" transform="rotate(-90 175.1 68.4)">cv</text>
<text x="177" y="68.1">trig</text>
<text x="111.8" y="75.9">Stop counting if</text>
<text x="111.8" y="77.4">we hit &quot;99&quot;</text>
<text x="125.2" y="73.1">UNITS</text>
<text x="132.8" y="77.5">1N4148</text>
<text x="134.3" y="75.6">D2</text>
<text x="145.1" y="73.1">Clock</text>
<text x="67.9" y="82" transform="rotate(-90 67.9 82)">C7</text>
<text x="72.6" y="82.1" transform="rotate(-90 72.6 82.1)">47p</text>
<text x="125.1" y="80.1">TENS</text>
<text x="134.3" y="82.6">D3</text>
<text x="193.5" y="82">4.7n</text>
<text x="193.6" y="80.1">C6</text>
<text x="37.4" y="89.7">GND</text>
<text x="191.8" y="84.6">1% or 5%</text>
<text x="43.9" y="113.8">5V</text>
<text x="49.7" y="111.3">C3</text>
<text x="55.9" y="113.8">GND</text>
<text x="102.4" y="113.8">5V</text>
<text x="108.1" y="111.3">C4</text>
<text x="114.4" y="113.8">GND</text>
<text x="49.2" y="116">100n</text>
<text x="107.6" y="116">100n</text>
<text x="189.6" y="116.4">D1</text>
<text x="206.1" y="118.9">IN</text>
<text x="213.8" y="118.9">OUT</text>
<text x="242.2" y="118.9">5V</text>
<text x="21.8" y="120.1">RST_4017</text>
<text x="120.1" y="123.9">5V</text>
<text x="188" y="121.5">1N4148</text>
<text x="210" y="121.5">78L05</text>
<text x="59.3" y="131.6">Q0</text>
<text x="70.1" y="130.8">2</text>
<text x="73.3" y="130.8">1</text>
<text x="78.8" y="131.6">LED1</text>
<text x="117.1" y="131.6">Q0</text>
<text x="127.9" y="130.8">2</text>
<text x="131.1" y="130.8">1</text>
<text x="136.2" y="131.6">LED11</text>
<text x="212" y="126.2" transform="rotate(-90 212 126.2)">ADJ</text>
<text x="223.4" y="127.7" transform="rotate(-90 223.4 127.7)">C5</text>
<text x="228.1" y="128.2" transform="rotate(-90 228.1 128.2)">100n</text>
<text x="45.5" y="134.1">Reset</text>
<text x="59.3" y="134.1">Q1</text>
<text x="59.3" y="136.6">Q2</text>
<text x="70.1" y="135.8">2</text>
<text x="70.1" y="133.3">2</text>
<text x="73.3" y="135.8">1</text>
<text x="73.3" y="133.3">1</text>
<text x="78.8" y="136.7">LED3</text>
<text x="78.8" y="134.2">LED2</text>
<text x="103.3" y="134.1">Reset</text>
<text x="117.1" y="134.1">Q1</text>
<text x="117.1" y="136.6">Q2</text>
<text x="127.9" y="135.8">2</text>
<text x="127.9" y="133.3">2</text>
<text x="131.1" y="135.8">1</text>
<text x="131.1" y="133.3">1</text>
<text x="136.2" y="136.7">LED13</text>
<text x="136.2" y="134.2">LED12</text>
<text x="242.6" y="133.5">GND</text>
<text x="59.3" y="139.2">Q3</text>
<text x="59.3" y="141.7">Q4</text>
<text x="70.1" y="143.5">2</text>
<text x="70.1" y="140.9">2</text>
<text x="70.1" y="138.4">2</text>
<text x="73.3" y="143.5">1</text>
<text x="73.3" y="140.9">1</text>
<text x="73.3" y="138.4">1</text>
<text x="78.8" y="141.8">LED5</text>
<text x="78.8" y="139.2">LED4</text>
<text x="117.1" y="139.2">Q3</text>
<text x="117.1" y="141.7">Q4</text>
<text x="127.9" y="143.5">2</text>
<text x="127.9" y="140.9">2</text>
<text x="127.9" y="138.4">2</text>
<text x="131.1" y="143.5">1</text>
<text x="131.1" y="140.9">1</text>
<text x="131.1" y="138.4">1</text>
<text x="136.2" y="141.8">LED15</text>
<text x="136.2" y="139.2">LED14</text>
<text x="59.3" y="144.3">Q5</text>
<text x="59.3" y="146.8">Q6</text>
<text x="59.3" y="149.3">Q7</text>
<text x="70.1" y="148.5">2</text>
<text x="70.1" y="146">2</text>
<text x="73.3" y="148.5">1</text>
<text x="73.3" y="146">1</text>
<text x="78.8" y="149.4">LED8</text>
<text x="78.8" y="146.9">LED7</text>
<text x="78.8" y="144.3">LED6</text>
<text x="117.1" y="144.3">Q5</text>
<text x="117.1" y="146.8">Q6</text>
<text x="117.1" y="149.3">Q7</text>
<text x="127.9" y="146">2</text>
<text x="127.9" y="148.5">2</text>
<text x="131.1" y="146">1</text>
<text x="131.1" y="148.5">1</text>
<text x="136.2" y="146.9">LED17</text>
<text x="136.2" y="144.3">LED16</text>
<text x="136.2" y="149.4">LED18</text>
<text x="59.3" y="151.9">Q8</text>
<text x="59.3" y="154.4">Q9</text>
<text x="70.1" y="151.1">2</text>
<text x="70.1" y="153.6">2</text>
<text x="73.3" y="151.1">1</text>
<text x="73.3" y="153.6">1</text>
<text x="78.5" y="154.5">LED10</text>
<text x="78.8" y="151.9">LED9</text>
<text x="117.1" y="151.9">Q8</text>
<text x="117.1" y="154.4">Q9</text>
<text x="127.9" y="153.6">2</text>
<text x="127.9" y="151.1">2</text>
<text x="131.1" y="153.6">1</text>
<text x="131.1" y="151.1">1</text>
<text x="136.2" y="154.5">LED20</text>
<text x="136.2" y="151.9">LED19</text>
<text x="45.5" y="157">CLK</text>
<text x="51.3" y="159.3" transform="rotate(-90 51.3 159.3)">clken</text>
<text x="56.4" y="159.3" transform="rotate(-90 56.4 159.3)">VSS</text>
<text x="58" y="159.5">Cout</text>
<text x="82.8" y="157.6">TENS</text>
<text x="92" y="157">Clock</text>
<text x="103.3" y="157">CLK</text>
<text x="109.1" y="159.3" transform="rotate(-90 109.1 159.3)">clken</text>
<text x="114.2" y="159.3" transform="rotate(-90 114.2 159.3)">VSS</text>
<text x="115.8" y="159.5">Cout</text>
<text x="139.3" y="157.6">UNITS</text>
<text x="139.8" y="172.8">LED_GND</text>
<text x="139.8" y="182.4">GND</text>
<text x="59.8" y="187.3">&lt;- Carry signal to increment 10's counter &lt;-</text>
</g>
</svg>
